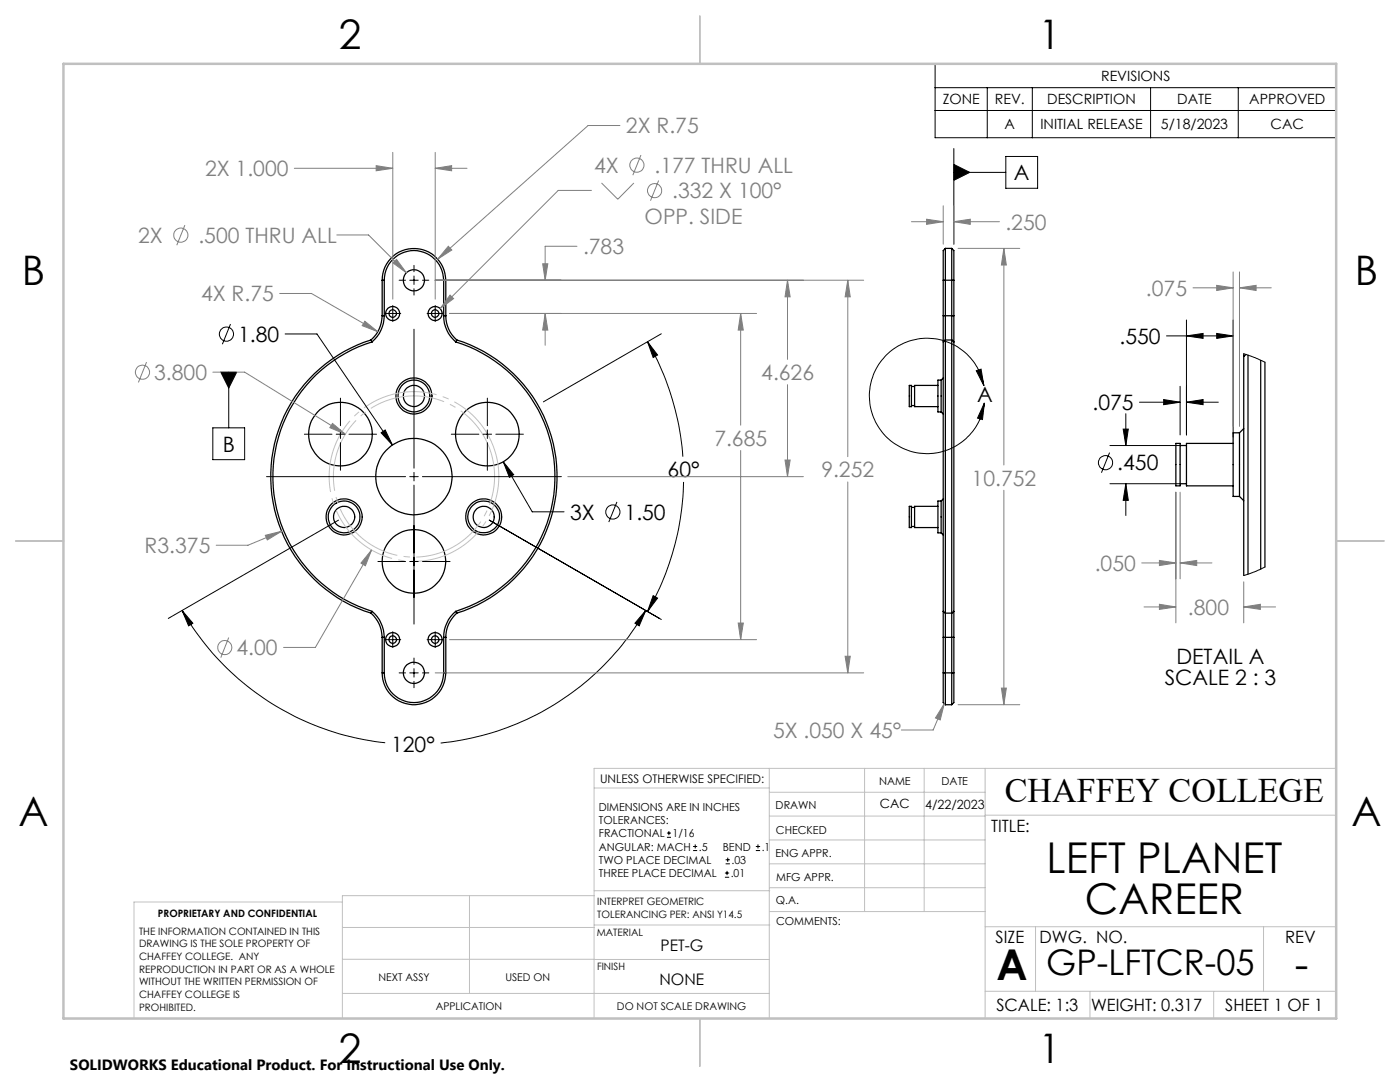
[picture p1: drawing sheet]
<svg xmlns="http://www.w3.org/2000/svg" width="279mm" height="216mm" viewBox="0 0 279 216" stroke-linecap="round" stroke-linejoin="round" font-family="sans-serif">
<g fill="none" stroke="#000" stroke-width=".25">
<path d="M76.3 55.9a6.4 6.4 0 0 1 6.3-6.3 6.4 6.4 0 0 1 6.4 6.3M76.3 55.9v7.1M76.3 55.9h.4M76.7 55.9a5.9 5.9 0 0 1 5.9-5.9 5.9 5.9 0 0 1 5.9 5.9M76.7 55.9v7.1M88.5 55.9v7.1M88.5 55.9h.5M89 55.9v7.1M188.2 55.9h2.2M188.2 55.9v7.1M188.7 49.6v18.2M188.7 49.6l-.5 .4v5.9"/>
<path d="M188.7 49.6h1.2M189.9 49.6v18.2M189.9 49.6l.5 .4v5.9M190.4 55.9v7.1M74 67.8a28.6 28.6 0 0 0-20 27.3 28.6 28.6 0 0 0 20 27.2M74 67.8l.3 .4M74.3 68.2a28.1 28.1 0 0 0-19.8 26.9 28.1 28.1 0 0 0 19.8 26.9M76.3 63a6.6 6.6 0 0 1-2.3 4.8M76.3 63h.4M76.7 63a7.1 7.1 0 0 1-2.4 5.2M88.5 63a6.9 6.9 0 0 0 2.4 5.2M88.5 63h.5"/>
<path d="M89 63a6.4 6.4 0 0 0 2.2 4.8M90.9 68.2a28.1 28.1 0 0 1 19.8 26.9 28.1 28.1 0 0 1-19.8 26.9M91.2 67.8a28.6 28.6 0 0 1 20 27.3 28.6 28.6 0 0 1-20 27.2M91.2 67.8l-.3 .4M181.5 76.9h.4v4.2h-.4zM181.9 77.1h.6M187.2 76.9h-4.7v4.2h4.7M187.8 75.8v6.4M187.8 75.8h-.6v6.4h.6M188.2 68.2v53.8M188.2 63v5.2M188.2 63h2.2"/>
<path d="M188.2 75.4l-.4 .4M188.7 67.8v54.5M188.7 67.8h1.2M188.7 67.8l-.5 .4M189.9 67.8v54.5M189.9 67.8l.5 .4M190.4 68.2v53.8M190.4 63v5.2M248.2 71.1v43.7M248.2 70.6v.5M248.7 70.7l-.5 .4M249.1 70.9v43.7"/>
<path d="M251.6 71.9v41.7M252.4 72.3v40.8M181.9 80.9h.6M187.8 100v6.3M187.8 100h-.6v6.3h.6M187.8 82.2l.4 .4M188.2 99.6l-.4 .4M234.7 88.5h.8v8.4h-.8zM235.5 88.9h1.3M235.5 96.5h1.3M246.1 88.5h-9.3v8.4h9.3M247.4 86.4v12.7"/>
<path d="M247.4 86.4h-1.3v12.7h1.3M247.4 99.1l.8 .8M248.2 85.5l-.8 .9M181.5 101h.4v4.3h-.4zM181.9 101.2h.6M181.9 105.1h.6M187.2 101h-4.7v4.3h4.7M187.8 106.3l.4 .5M74 122.3a6.6 6.6 0 0 1 2.3 4.9M74.3 122a7.1 7.1 0 0 1 2.4 5.2M74.3 122l-.3 .3M76.3 134.3a6.4 6.4 0 0 0 6.3 6.3 6.4 6.4 0 0 0 6.4-6.3"/>
<path d="M76.3 134.3h.4M76.3 127.2h.4M76.3 127.2v7.1M76.7 134.3a5.9 5.9 0 0 0 5.9 5.9 5.9 5.9 0 0 0 5.9-5.9M76.7 127.2v7.1M88.5 127.2v7.1M88.5 134.3h.5M88.5 127.2h.5M89 127.2v7.1M90.9 122a6.9 6.9 0 0 0-2.4 5.2M90.9 122l.3 .3M91.2 122.3a6.4 6.4 0 0 0-2.2 4.9"/>
<path d="M188.2 122v5.2M188.2 134.3v5.9l.5 .4M188.2 134.3h2.2M188.2 127.2h2.2M188.2 122l.5 .3M188.2 127.2v7.1M188.7 122.3v18.3M188.7 122.3h1.2M189.9 122.3v18.3M190.4 122v5.2M190.4 134.3v5.9l-.5 .4M190.4 122l-.5 .3"/>
<path d="M190.4 127.2v7.1M188.7 140.6h1.2"/>
<circle cx="82.6" cy="55.9" r="2.12"/>
<circle cx="78.4" cy="62.6" r="1.4"/>
<circle cx="78.4" cy="62.6" r=".75"/>
<circle cx="82.6" cy="79" r="3.2"/>
<circle cx="82.6" cy="79" r="2.12"/>
<circle cx="82.6" cy="79" r="3.6"/>
<circle cx="86.8" cy="62.6" r="1.4"/>
<circle cx="86.8" cy="62.6" r=".75"/>
<circle cx="67.9" cy="86.6" r="6.3"/>
<circle cx="82.6" cy="95.1" r="7.6"/>
<circle cx="97.3" cy="86.6" r="6.3"/>
<circle cx="68.7" cy="103.2" r="3.2"/>
<circle cx="68.7" cy="103.2" r="2.12"/>
<circle cx="68.7" cy="103.1" r="3.6"/>
<circle cx="82.6" cy="112" r="6.4"/>
<circle cx="96.5" cy="103.2" r="2.12"/>
<circle cx="96.5" cy="103.1" r="3.2"/>
<circle cx="96.5" cy="103.1" r="3.6"/>
<circle cx="78.4" cy="127.6" r="1.4"/>
<circle cx="78.4" cy="127.6" r=".75"/>
<circle cx="82.6" cy="134.3" r="2.12"/>
<circle cx="86.8" cy="127.6" r="1.4"/>
<circle cx="86.8" cy="127.6" r=".75"/>
</g>
<g fill="none" stroke="#000" stroke-width=".2">
<path d="M186.6 12.7h80.1v14.8h-80.1zM186.6 17.5h80.1M197 17.5v10M206 17.5v10M229.6 17.5v10M247.1 17.5v10M186.6 22h80.1M190.4 34.4h10.3M190.4 29.6v19.1M190.4 32.8l3.1 1.6-3.1 1.6zM200.7 31.2h6.4v6.4h-6.4zM79.7 55.9h1.2"/>
<path d="M81.8 55.9h1.7M82.6 53v1.2M82.6 55.1v1.7M82.6 57.6v1.3M84.3 55.9h1.3M44.1 74.3h3.1l-1.6 3.1zM45.6 74.3v11.1M46 64.7l-1.6 4M56.9 66.6h6.4l15 22.2M67.9 79.4v5.5M76.8 62.5h3.2M78.4 61v3.2"/>
<path d="M82.6 65.7v27.7M85.2 62.5h3.2M86.9 61v3.2M97.3 79.4v5.5M129.2 68.2l2 2.6-.8 .5zM129.2 68.2a53.9 53.9 0 0 1 7.1 22.9M132 66.6l-23.6 13.6M194.8 74l1-.3 .6 3.3zM196.4 77a11.5 11.5 0 0 0-17.9-7.4 11.5 11.5 0 0 0 .6 19.3 11.5 11.5 0 0 0 17.4-8.5M232.2 79.7l3.3 .6-3.3 .5zM232.8 67h13.3M235.5 77.1v9.7"/>
<path d="M236.8 67l3.3-.5v1zM236.8 63.9v22.9M242.8 66.5l3.3 .5-3.3 .5zM246.1 63.9v23.3M248.2 70.6l2.2 .7 2 1M42.5 85.4h6.3v6.3h-6.3zM53.2 95.1h27.7M60.7 86.6h5.6M67.1 86.6h1.7M67.9 85.8v1.7M67.9 88.3v5.5M69.6 86.6h5.5"/>
<path d="M76.1 86.4l.8-.6 1.4 3zM81.8 95.1h1.7M82.6 94.3v1.7M82.6 96.8v27.7M84.3 95.1h27.7M90.1 86.6h5.5M96.4 86.6h1.7M97.3 85.8v1.7M97.3 88.3v5.5M99 86.6h5.5M100.4 92.1l2.1 2.6-.8 .5zM100.4 92.1l5.8 10h6.4"/>
<path d="M136.4 96.2a54.4 54.4 0 0 1-7.2 25.8M196.5 80.4l-.4 3.3-1-.3zM221.4 90.3l-1.6 4M221.5 96.5h14M221.5 88.9h14M224.2 85.6h1l-.5 3.3zM224.7 82.6v6.3M224.7 96.5v6.4M224.7 96.5l.5 3.3h-1zM227.4 80.3h8.1M236.8 80.3l3.3-.6v1.1zM236.8 80.3h6.3"/>
<path d="M67.6 103.8l-34 19.6M75.4 112h5.5M81.8 112h1.7M84.3 112h5.5M97.6 103.8l34.4 19.8M123.1 100.2l-1.6 4M130.4 118.9l.8 .4-2 2.7zM252.4 113.1l-1.8 .9-2.4 .8M36.3 121.8l2.2 2.6-.9 .5zM36.3 121.8a53.3 53.3 0 0 0 40.6 26.4M76.8 127.6h3.2M78.4 126v3.2"/>
<path d="M79.7 134.3h1.2M81.8 134.3h1.7M82.6 131.3v1.3M82.6 133.4v1.7M82.6 136v1.2M84.3 134.3h1.3M85.2 127.6h3.2M86.9 126v3.2M128.9 121.8l-1.3 3.1-.9-.5zM128.9 121.8a53.5 53.5 0 0 1-41 26.5M133.1 167.1h.8M133.1 166.2h.8"/>
<path d="M133.5 165.8v.9M138.3 169.7h.8M138.3 168.9h.8M138.7 168.5v.8M144.7 175h.8M144.7 174.2h.8M144.8 172.4h.9M144.8 171.6h.9M145.1 173.8v.8M145.2 171.1v.9M150.8 169.7h.9M150.8 168.9h.9"/>
<path d="M151.3 168.5v.8"/>
<circle cx="45.2" cy="66.7" r="1.42"/>
<circle cx="220.6" cy="92.3" r="1.41"/>
<circle cx="122.3" cy="102.2" r="1.41"/>
</g>
<g fill="none" stroke="#808080" stroke-width=".2">
<path d="M58.7 33.6h19.7M75.1 33.1l3.3 .5-3.3 .5zM78.4 30.4v29.3M86.9 33.6l3.2-.5v1zM86.9 30.4v29.3M86.9 33.6h6.3M118 38h-6.6l-23.6 23.6M120.1 36.5l3.2 3.3 3.2-3.3M123.7 25h-6.3l-30.1 26.7M127.9 30.9l-1.6 4.1M131.4 36l-1.6 4M36.9 44.9l-1.6 4"/>
<path d="M55.8 58.6h6.4l13.2 7.6M67.2 46.9h6.4l7.5 7.5M78.4 52.5l.7-.7 2 2.6zM86.9 55.9h85.5M89.5 49.1l.7 .8-2.9 1.8zM89.8 58.9l.7 .7-2.7 2zM108.3 52.6h1l-.5 3.3zM115.1 49.1h-6.3v6.8M157.2 55.9l.5 3.3h-1zM157.2 55.9v15.8M169.2 55.9l.5 3.3h-1zM169.2 55.9v35.2"/>
<path d="M181.9 44.2h6.3M184.9 43.7l3.3 .5-3.3 .6zM188.2 41.1v7.6M190.4 44.2l3.2-.5v1.1zM190.4 41.1v7.6M190.4 44.2h9.1M191.2 49.6h12.3M200.3 49.6l.5 3.3h-1zM200.3 49.6v43.2M238.1 57.4h8M242.8 56.9l3.3 .5-3.3 .6zM246.1 54.3v30.8"/>
<path d="M247.4 57.4l3.3-.5v1.1zM247.4 54.3v30.8M247.4 57.4h6.3M29.2 72.2l-1.6 4.1M42.5 74.3h6.3l20.1 12.3M72.8 64.1l2.6 2.1-3.1-1.2zM89.7 62.5h61.3M108.8 62.5l.5 3.4h-1zM108.8 62.5v6.4M147.8 62.5l.5 3.4h-1zM147.8 62.5v22.3M157.2 76.8v18.3"/>
<path d="M66.4 84.5l2.5 2.1-3.1-1.3zM113.3 95.1h47M147.8 89.9v37.7M156.7 91.8h1l-.5 3.3zM169.2 96.2v38.1M200.3 97.8v42.8M234.7 98.2v26.1M235.5 98.2v17.3M53 106.8l3.2-.8-2.9 1.7zM56.2 106l-6.7 2.8h-6.4M74.2 109.7l-1.3 3.2-.9-.5zM74.2 109.7l-11.3 19.5h-6.3"/>
<path d="M227.9 112.3h6.8M231.4 111.8l3.3 .5-3.3 .6zM235.5 112.3l3.3-.5v1.1zM235.5 112.3h6.4M248.2 116.1v8.2M45.6 127.2l-1.5 4M86.9 134.3h85.5M89.7 127.6h61.3M147.3 124.3h1l-.5 3.3zM168.7 131h1l-.5 3.3zM199.8 137.3h1l-.5 3.3zM228.3 121.1h6.4"/>
<path d="M231.4 120.6l3.3 .5-3.3 .5zM248.2 121.1l3.3-.5v1zM248.2 121.1h6.4M188.5 140.4l-.9 3.3-.9-.4zM188.5 140.4l-2.3 5.3h-6.3M191.2 140.6h12.3"/>
<circle cx="127.1" cy="33" r="1.41"/>
<circle cx="130.6" cy="38" r="1.41"/>
<circle cx="36.1" cy="46.9" r="1.41"/>
<circle cx="28.4" cy="74.3" r="1.41"/>
<circle cx="44.9" cy="129.2" r="1.42"/>
</g>
<path d="M98.8 90.1a16.9 16.9 0 0 0-28.3-6.9 16.9 16.9 0 0 0 7.6 28.2 16.9 16.9 0 0 0 21-20.1l-.3-1.2" fill="none" stroke="#c0c0c0" stroke-width=".2" stroke-dasharray="15.2 1.3 1.3 1.3" stroke-dashoffset="2" stroke-linecap="butt"/>
<path d="M98 90.4a16.1 16.1 0 0 0-26.9-6.6 16.1 16.1 0 0 0 7.2 26.8 16.1 16.1 0 0 0 20-19.1l-.3-1.1" fill="none" stroke="#c0c0c0" stroke-width=".2" stroke-dasharray="15.2 1.3 1.3 1.3" stroke-dashoffset="4.7" stroke-linecap="butt"/>
<g fill="none" stroke="#c0c0c0" stroke-width=".2">
<path d="M118.6 157.2h34.9M153.5 153.3v49.9M153.5 158.1h43.1M172.5 153.3v28.6M184.4 153.3v28.6M196.6 153.3v49.9M266.7 153.3h-148.1v49.9M68.3 180h-41.6v23.2M93.7 178.7v19.5M118.6 178.7h-50.3v24.5M118.6 177.7h35M153.5 167.6h43.1"/>
<path d="M153.5 162.8h43.1M153.5 172.4h43.1M153.5 177.1h43.1M196.6 162.7h70.1M68.3 198.2h85.2M68.3 191.4l85.2 .1M68.3 185.1h50.3M118.6 184.6h35M153.6 181.9h43M196.6 197.8h70.1M196.6 184.9h70.1M206.7 184.9v12.9"/>
<path d="M217.5 197.8v5.4M242.2 197.8v5.4M252.2 184.9v12.9"/>
</g>
<path d="M139.7 3.2v9.5M3.1 107.9h9.6M266.7 107.9h9.5M139.7 203.2v9.6" fill="none" stroke="#c0c0c0" stroke-width=".25"/>
<path d="M12.7 12.7h254v190.5h-254z" fill="none" stroke="#c0c0c0" stroke-width=".5"/>
<path d="M44.1 74.3l1.5 3.1 1.6-3.1zM194.8 74l1-.3 .6 3.3zM196.5 80.4l-.4 3.3-1-.3zM190.4 32.8l3.1 1.6-3.1 1.6z" fill="#000"/>
<path d="M74.2 109.7l-2.2 2.7 .9 .5zM66.4 84.5l-.6 .8 3.1 1.3z" fill="#808080"/>
<path d="M36.3 121.8l2.2 2.6-.9 .5zM128.9 121.8l-1.3 3.1-.9-.5zM76.1 86.4l2.2 2.4-1.4-3zM130.4 118.9l.8 .4-2 2.7zM129.2 68.2l2 2.6-.8 .5zM100.4 92.1l1.3 3.1 .8-.5zM242.8 66.5l3.3 .5-3.3 .5zM236.8 67l3.3-.5v1zM232.2 79.7l3.3 .6-3.3 .5zM236.8 80.3l3.3-.6v1.1zM224.7 96.5l.5 3.3h-1zM224.2 85.6h1l-.5 3.3z" fill="#000"/>
<path d="M79.1 51.8l-.7 .7 2.7 1.9zM89.8 58.9l-2 2.7 2.7-2zM75.1 33.1l3.3 .5-3.3 .5zM86.9 33.6l3.2-.5v1zM147.8 62.5l.5 3.4h-1zM147.3 124.3h1l-.5 3.3zM169.2 55.9l.5 3.3h-1zM168.7 131h1l-.5 3.3zM53 106.8l.3 .9 2.9-1.7zM72.8 64.1l-.5 .9 3.1 1.2zM89.5 49.1l-2.2 2.6 2.9-1.8zM108.8 62.5l.5 3.4h-1zM108.3 52.6h1l-.5 3.3zM156.7 91.8h1l-.5 3.3zM157.2 55.9l.5 3.3h-1zM200.3 49.6l.5 3.3h-1zM199.8 137.3h1l-.5 3.3zM184.9 43.7l3.3 .5-3.3 .6zM190.4 44.2l3.2-.5v1.1zM188.5 140.4l-.9 3.3-.9-.4zM231.4 111.8l3.3 .5-3.3 .6zM235.5 112.3l3.3-.5v1.1zM247.4 57.4l3.3-.5v1.1zM242.8 56.9l3.3 .5-3.3 .6zM231.4 120.6l3.3 .5-3.3 .5zM248.2 121.1l3.3-.5v1z" fill="#808080"/>
<g font-size="8.5">
<text x="208.9" y="174.2">LEFT PLANET</text>
<text x="216.5" y="182.3">CAREER</text>
<text x="198.9" y="195.5">A</text>
<text x="258.4" y="195.4">-</text>
</g>
<g font-size="8.1">
<text x="67.6" y="9.7">2</text>
<text x="207.3" y="9.7">1</text>
<text x="4.4" y="57">B</text>
<text x="270.4" y="57">B</text>
<text x="3.7" y="164.9">A</text>
<text x="269.7" y="164.9">A</text>
<text x="67.6" y="212.2">2</text>
<text x="207.3" y="212.2">1</text>
</g>
<text font-size="7.1" x="208.8" y="194.6">GP-LFTCR-05</text>
<text font-size="6.9" x="200.5" y="160.1">CHAFFEY COLLEGE</text>
<g font-size="4.2" fill="#808080">
<text x="124.9" y="26.6">2X R.75</text>
<text x="40.9" y="35.2">2X 1.000</text>
<text x="118.6" y="34.5">4X</text>
<text x="130.6" y="34.5">.177 THRU ALL</text>
<text x="134.2" y="39.6">.332 X 100°</text>
<text x="128.7" y="44.7">OPP. SIDE</text>
<text x="200.7" y="45.8">.250</text>
<text x="27.5" y="48.5">2X</text>
<text x="39.6" y="48.5">.500 THRU ALL</text>
<text x="116.4" y="50.7">.783</text>
<text x="228.7" y="59">.075</text>
<text x="40.1" y="60.1">4X R.75</text>
<text x="30.8" y="75.8">3.800</text>
<text x="151.9" y="75.8">4.626</text>
<text x="142.6" y="88.9">7.685</text>
<text x="163.9" y="95.2">9.252</text>
<text x="193.9" y="96.9">10.752</text>
<text x="28.9" y="110.4">R3.375</text>
<text x="218.5" y="113.9">.050</text>
<text x="237.1" y="122.7">.800</text>
<text x="47.2" y="130.7">4.00</text>
<text x="154.3" y="147.2">5X .050 X 45°</text>
</g>
<g font-size="4.2">
<text x="202.3" y="36">A</text>
<text x="47.5" y="68.2">1.80</text>
<text x="223.4" y="68.6">.550</text>
<text x="195" y="80.2">A</text>
<text x="218" y="81.8">.075</text>
<text x="44.5" y="90.1">B</text>
<text x="133.2" y="95.2">60°</text>
<text x="223" y="93.9">.450</text>
<text x="113.8" y="103.7">3X</text>
<text x="124.7" y="103.7">1.50</text>
<text x="232.4" y="136.7">SCALE 2 : 3</text>
<text x="234.8" y="132.6">DETAIL A</text>
<text x="78.1" y="150.1">120°</text>
</g>
<g font-size="3.4">
<text x="197.8" y="166">TITLE:</text>
<text x="198.7" y="188.1">SIZE</text>
<text x="207.5" y="188.1">DWG. NO.</text>
<text x="256.5" y="188.2">REV</text>
<text x="198.8" y="201.7">SCALE: 1:3</text>
<text x="217.7" y="201.8">WEIGHT: 0.317</text>
<text x="244.5" y="201.7">SHEET 1 OF 1</text>
</g>
<g font-size="3.2">
<text x="131.8" y="189.8">PET-G</text>
<text x="131.6" y="196.6">NONE</text>
</g>
<text font-size="3" x="14" y="213.5">SOLIDWORKS Educational Product. For Instructional Use Only.</text>
<g font-size="2.8">
<text x="219.7" y="16.2">REVISIONS</text>
<text x="188.1" y="20.8">ZONE</text>
<text x="198.5" y="20.8">REV.</text>
<text x="209" y="20.8">DESCRIPTION</text>
<text x="234.9" y="20.8">DATE</text>
<text x="249.3" y="20.8">APPROVED</text>
<text x="200.5" y="25.8">A</text>
<text x="207.6" y="25.8">INITIAL RELEASE</text>
<text x="231.7" y="25.8">5/18/2023</text>
<text x="253.6" y="25.8">CAC</text>
</g>
<g font-size="2.5">
<text x="175.6" y="161.3">CAC</text>
<text x="184.6" y="161.4">4/22/2023</text>
</g>
<text font-size="2.4" x="119.8" y="156.2">UNLESS OTHERWISE SPECIFIED:</text>
<g font-size="2.2">
<text x="119.5" y="161.8">DIMENSIONS ARE IN INCHES</text>
<text x="154.8" y="161.4">DRAWN</text>
<text x="175.4" y="156.6">NAME</text>
<text x="187.9" y="156.7">DATE</text>
<text x="119.5" y="164.4">TOLERANCES:</text>
<text x="119.5" y="167.1">FRACTIONAL</text>
<text x="134.2" y="167.1">1/16</text>
<text x="154.9" y="166.3">CHECKED</text>
<text x="119.5" y="172.4">TWO PLACE DECIMAL</text>
<text x="119.5" y="169.7">ANGULAR: MACH</text>
<text x="139.5" y="169.7">.5</text>
<text x="144.2" y="169.7">BEND</text>
<text x="146" y="172.4">.03</text>
<text x="152" y="169.7">.1</text>
<text x="154.8" y="171">ENG APPR.</text>
<text x="119.5" y="175">THREE PLACE DECIMAL</text>
<text x="145.8" y="175">.01</text>
<text x="154.9" y="175.7">MFG APPR.</text>
<text x="154.9" y="180.4">Q.A.</text>
<text x="154.9" y="184.6">COMMENTS:</text>
</g>
<g font-size="2.1">
<text x="75.5" y="195.7">NEXT ASSY</text>
<text x="100.9" y="195.7">USED ON</text>
<text x="86.9" y="201.5">APPLICATION</text>
<text x="123.1" y="201.6">DO NOT SCALE DRAWING</text>
</g>
<g font-size="2">
<text x="31.5" y="182.9">PROPRIETARY AND CONFIDENTIAL</text>
<text x="119.2" y="180.6">INTERPRET GEOMETRIC</text>
<text x="119.2" y="183.1">TOLERANCING PER: ANSI Y14.5</text>
<text x="27.8" y="186.5">THE INFORMATION CONTAINED IN THIS</text>
<text x="27.8" y="189">DRAWING IS THE SOLE PROPERTY OF</text>
<text x="27.8" y="191.6">CHAFFEY COLLEGE. ANY</text>
<text x="119.1" y="186.7">MATERIAL</text>
<text x="27.8" y="194.1">REPRODUCTION IN PART OR AS A WHOLE</text>
<text x="27.8" y="196.6">WITHOUT THE WRITTEN PERMISSION OF</text>
<text x="119.1" y="193.5">FINISH</text>
<text x="27.8" y="199.1">CHAFFEY COLLEGE IS</text>
<text x="27.8" y="201.7">PROHIBITED.</text>
</g>
</svg>
